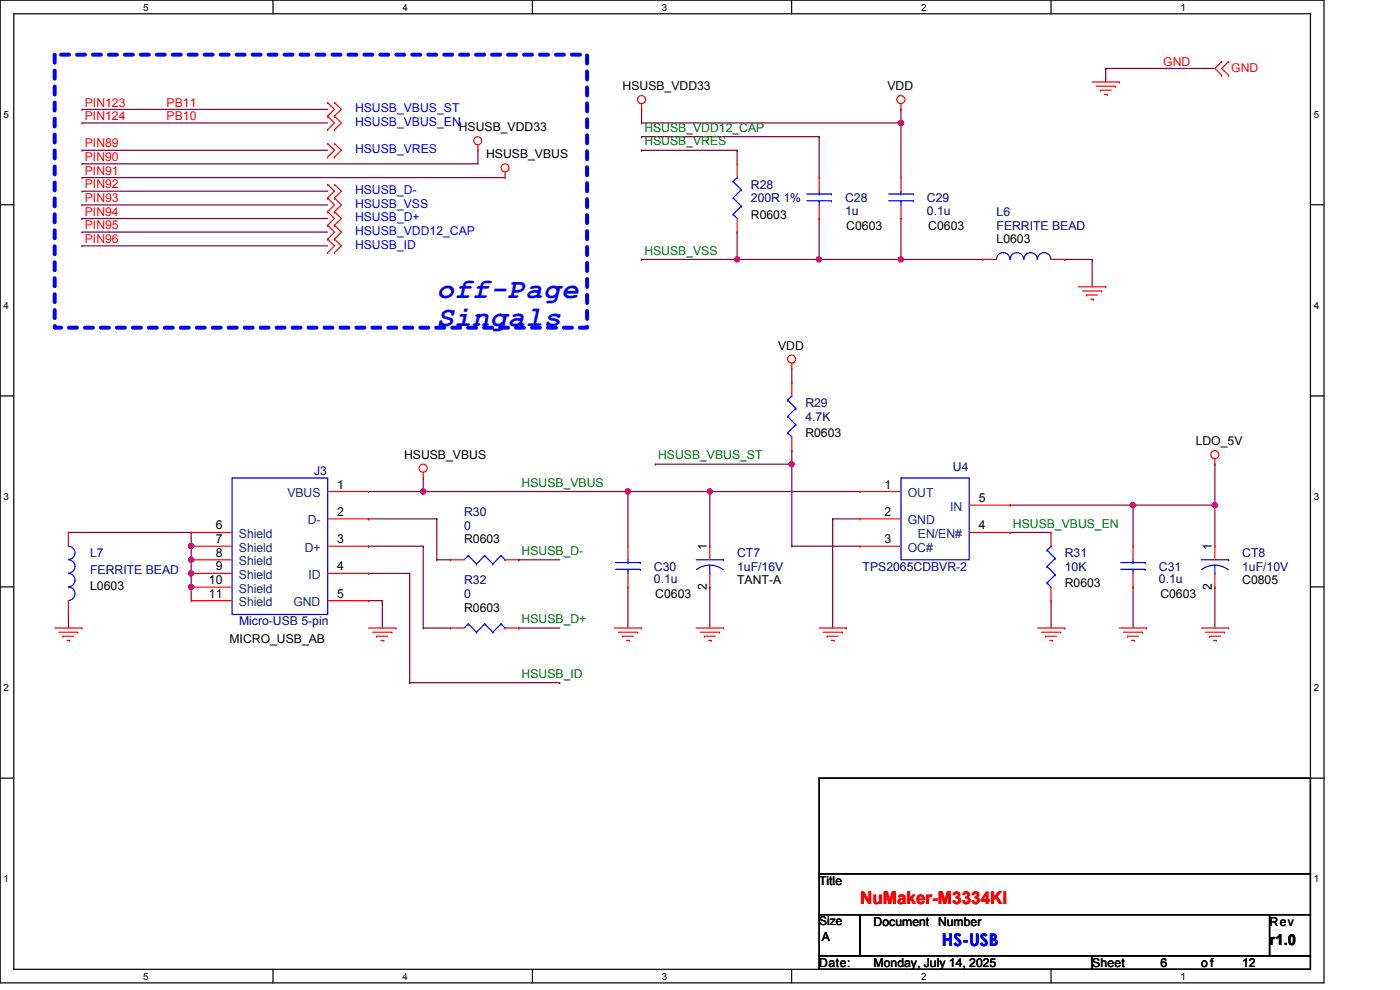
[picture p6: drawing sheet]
<svg xmlns="http://www.w3.org/2000/svg" width="297mm" height="210mm" viewBox="0 0 297 210" stroke-linecap="round" stroke-linejoin="round" font-family="sans-serif">
<path d="M0 0h280.9v208.5h-280.9zM2.9 2.9h275.1v202.7h-275.1z" fill="none" stroke="#000" stroke-width=".25"/>
<g fill="#fff">
<path d="M30.4 .3h1.1v2.4h-1.1z"/>
<path d="M30.4 205.9h1.1v2.3h-1.1z"/>
</g>
<path d="M57.9 0v2.9M57.9 205.6v2.9" fill="none" stroke="#000" stroke-width=".25"/>
<g fill="#fff">
<path d="M85.4 .3h1.1v2.4h-1.1z"/>
<path d="M85.4 205.9h1.1v2.3h-1.1z"/>
</g>
<path d="M112.9 0v2.9M112.9 205.6v2.9" fill="none" stroke="#000" stroke-width=".25"/>
<g fill="#fff">
<path d="M140.4 .3h1.2v2.4h-1.2z"/>
<path d="M140.4 205.9h1.2v2.3h-1.2z"/>
</g>
<path d="M167.9 0v2.9M167.9 205.6v2.9" fill="none" stroke="#000" stroke-width=".25"/>
<g fill="#fff">
<path d="M195.4 .3h1.2v2.4h-1.2z"/>
<path d="M195.4 205.9h1.2v2.3h-1.2z"/>
</g>
<path d="M223 0v2.9M223 205.6v2.9" fill="none" stroke="#000" stroke-width=".25"/>
<g fill="#fff">
<path d="M250.4 .3h1.2v2.4h-1.2z"/>
<path d="M250.4 205.9h1.2v2.3h-1.2z"/>
<path d="M.8 23.2h1.1v2.3h-1.1z"/>
<path d="M278.7 23.2h1.2v2.3h-1.2z"/>
<path d="M.8 63.7h1.1v2.3h-1.1z"/>
<path d="M278.7 63.7h1.2v2.3h-1.2z"/>
</g>
<path d="M0 43.4h2.9M278 43.4h2.9" fill="none" stroke="#000" stroke-width=".25"/>
<g fill="#fff">
<path d="M.8 104.2h1.1v2.4h-1.1z"/>
<path d="M278.7 104.2h1.2v2.4h-1.2z"/>
</g>
<path d="M0 84h2.9M278 84h2.9" fill="none" stroke="#000" stroke-width=".25"/>
<g fill="#fff">
<path d="M.8 144.7h1.1v2.4h-1.1z"/>
<path d="M278.7 144.7h1.2v2.4h-1.2z"/>
</g>
<path d="M0 124.5h2.9M278 124.5h2.9" fill="none" stroke="#000" stroke-width=".25"/>
<g fill="#fff">
<path d="M.8 185.3h1.1v2.3h-1.1z"/>
<path d="M278.7 185.3h1.2v2.3h-1.2z"/>
</g>
<path d="M0 165.1h2.9M278 165.1h2.9" fill="none" stroke="#000" stroke-width=".25"/>
<path d="M11.6 11.6h112.9v57.9h-112.9z" fill="none" stroke="#00f" stroke-width=".85" stroke-dasharray="1.7 1.7"/>
<path d="M136.1 26.1h.1M136.1 26.1h55M168 78.2v2.9M168 81.1h.1" fill="none" stroke="#800040" stroke-width=".25"/>
<circle cx="191.1" cy="26.1" r=".56" fill="#f0f"/>
<circle cx="191.1" cy="26.1" r=".56" fill="none" stroke="#f0f" stroke-width=".25"/>
<path d="M136.1 23.2h.1M136.1 23.2v2.9M191.1 23.2h.1M191.1 23.2v2.9M89.8 104.3h.1M89.8 101.4v2.9M89.8 104.3h43.4M133.2 104.3h.1" fill="none" stroke="#800040" stroke-width=".25"/>
<circle cx="89.8" cy="104.2" r=".57" fill="#f0f"/>
<circle cx="89.8" cy="104.2" r=".57" fill="none" stroke="#f0f" stroke-width=".25"/>
<path d="M40.6 121.6h.1M40.6 121.6v2.9" fill="none" stroke="#800040" stroke-width=".25"/>
<circle cx="40.5" cy="121.6" r=".56" fill="#f0f"/>
<circle cx="40.5" cy="121.6" r=".56" fill="none" stroke="#f0f" stroke-width=".25"/>
<path d="M14.5 112.9h.1M14.5 112.9h26.1M40.6 115.9h.1M40.6 115.9v2.8" fill="none" stroke="#800040" stroke-width=".25"/>
<circle cx="40.5" cy="118.7" r=".56" fill="#f0f"/>
<circle cx="40.5" cy="118.7" r=".56" fill="none" stroke="#f0f" stroke-width=".25"/>
<path d="M40.6 118.7h.1M40.6 118.7v2.9M40.6 124.5h.1M40.6 124.5v2.9" fill="none" stroke="#800040" stroke-width=".25"/>
<circle cx="40.5" cy="124.5" r=".56" fill="#f0f"/>
<circle cx="40.5" cy="124.5" r=".56" fill="none" stroke="#f0f" stroke-width=".25"/>
<path d="M40.6 112.9h.1M40.6 112.9v3" fill="none" stroke="#800040" stroke-width=".25"/>
<circle cx="40.5" cy="115.8" r=".56" fill="#f0f"/>
<circle cx="40.5" cy="115.8" r=".56" fill="none" stroke="#f0f" stroke-width=".25"/>
<g fill="none" stroke="#800040" stroke-width=".25">
<path d="M78.2 110.1h.1M78.2 115.9h.1M78.2 104.3h11.6M78.2 110.1h14.5M78.2 115.9h11.6M89.8 104.3h.1M89.8 115.9h.1M89.8 115.9v17.3M92.7 110.1h.1M92.7 118.7h.1M92.7 110.1v8.6M92.7 118.7h2.9"/>
<path d="M110.1 118.7h.1M110.1 118.7h8.6M133.2 104.3h.1M133.2 104.3h49.3M133.2 104.3v11.6M150.6 104.3h.1M150.6 104.3v11.6M14.5 130.3h.1M14.5 130.3v2.9M78.2 127.4h.1M78.2 127.4h2.9M81.1 127.4h.1"/>
<path d="M81.1 127.4v5.8M89.8 133.2h.1M89.8 133.2h5.8M110.1 133.2h.1M110.1 133.2h8.6M133.2 124.5h.1M133.2 124.5v8.7M150.6 124.5h.1M150.6 124.5v8.7"/>
</g>
<circle cx="150.6" cy="104.2" r=".56" fill="#f0f"/>
<circle cx="150.6" cy="104.2" r=".56" fill="none" stroke="#f0f" stroke-width=".25"/>
<circle cx="133.2" cy="104.2" r=".57" fill="#f0f"/>
<circle cx="133.2" cy="104.2" r=".57" fill="none" stroke="#f0f" stroke-width=".25"/>
<g fill="none" stroke="#800040" stroke-width=".25">
<path d="M168 98.5h.1M168 98.5v17.4M168 115.9h.1M168 115.9h14.5M176.7 110.1h.1M176.7 110.1h5.8M176.7 110.1v23.1M214.3 112.9h.1M214.3 112.9h8.7M240.4 107.1h.1M240.4 107.1h17.3M223 127.4h.1"/>
<path d="M223 127.4v5.8"/>
</g>
<circle cx="240.3" cy="107.1" r=".56" fill="#f0f"/>
<circle cx="240.3" cy="107.1" r=".56" fill="none" stroke="#f0f" stroke-width=".25"/>
<path d="M257.7 98.5h.1M257.7 98.5v8.6" fill="none" stroke="#800040" stroke-width=".25"/>
<circle cx="257.7" cy="107.1" r=".56" fill="#f0f"/>
<circle cx="257.7" cy="107.1" r=".56" fill="none" stroke="#f0f" stroke-width=".25"/>
<path d="M139 98.5h.1M139 98.5h29M214.3 107.1h.1M214.3 107.1h26.1M240.4 107.1h.1M240.4 107.1v8.8M257.7 107.1h.1M257.7 107.1v8.8M240.4 124.5h.1M240.4 124.5v8.7M257.7 124.5h.1M257.7 124.5v8.7" fill="none" stroke="#800040" stroke-width=".25"/>
<circle cx="167.9" cy="98.5" r=".56" fill="#f0f"/>
<circle cx="167.9" cy="98.5" r=".56" fill="none" stroke="#f0f" stroke-width=".25"/>
<path d="M191.1 26.1h.1M191.1 26.1v11.6M191.1 46.4h.1M191.1 46.4v8.6M168 95.6h.1M168 95.6v2.9" fill="none" stroke="#800040" stroke-width=".25"/>
<circle cx="191.1" cy="55" r=".56" fill="#f0f"/>
<circle cx="191.1" cy="55" r=".56" fill="none" stroke="#f0f" stroke-width=".25"/>
<path d="M156.4 49.2h.1M156.4 49.2v5.8M173.8 55h.1M173.8 46.4h.1M173.8 55h17.3M173.8 46.4v8.6" fill="none" stroke="#800040" stroke-width=".25"/>
<circle cx="173.7" cy="55" r=".56" fill="#f0f"/>
<circle cx="173.7" cy="55" r=".56" fill="none" stroke="#f0f" stroke-width=".25"/>
<path d="M136.1 55h.1M136.1 55h37.7M156.4 55h.1" fill="none" stroke="#800040" stroke-width=".25"/>
<circle cx="156.4" cy="55" r=".56" fill="#f0f"/>
<circle cx="156.4" cy="55" r=".56" fill="none" stroke="#f0f" stroke-width=".25"/>
<g fill="none" stroke="#800040" stroke-width=".25">
<path d="M234.6 14.5h.1M234.6 14.5v2.9M234.6 14.5h23.1M17.4 26.1h.1M17.4 23.2h.1M17.4 37.7h.1M17.4 31.9h.1M17.4 34.8h.1M17.4 31.9h52.1M17.4 26.1h52.1M17.4 23.2h52.1M17.4 37.7h89.7"/>
<path d="M101.4 31.9h.1M101.4 31.9v2.9h-84M136.1 29h.1M136.1 31.9h.1M136.1 29h37.7M136.1 31.9h20.3M156.4 31.9h.1M156.4 31.9v2.9M173.8 29h.1M173.8 29v8.7M17.4 40.6h.1M17.4 49.2h.1"/>
<path d="M17.4 52.2h.1M17.4 43.5h.1M17.4 46.4h.1M17.4 40.6h52.1M17.4 49.2h52.1M17.4 52.2h52.1M17.4 43.5h52.1M17.4 46.4h52.1M191.1 55h.1M191.1 55h17.4M225.9 55h.1M225.9 55h5.8"/>
<path d="M231.7 55h.1M231.7 55v5.8M78.2 121.6h8.7M86.9 121.6h.1M86.9 121.6v23.2M86.9 144.8h.1M86.9 144.8h31.8M118.7 144.8h.1"/>
</g>
<g fill="none" stroke="#f00" stroke-width=".25">
<path d="M231.7 17.4h5.7M232.5 18.3h4.1M233.4 19.1h.1M233.4 19.1h2.3M236.6 18.3h.1M237.4 17.4h.1M259.2 13h.1M259.2 16h.1M259.2 13l-1.5 1.5 1.5 1.5M260.6 16h.1M260.6 13h.1M260.6 13l-1.4 1.5 1.4 1.5"/>
<path d="M69.5 27.5h.1M69.5 24.6h.1M69.5 21.8h.1M69.5 39.1h.1M69.5 33.3h.1M69.5 30.4h.1M69.5 24.6l1.5 1.5-1.5 1.4M69.5 21.8l1.5 1.4-1.5 1.4M69.5 39.1l1.5 1.5-1.5 1.4M69.5 30.4l1.5 1.5-1.5 1.4M71 27.5h.1M71 24.6h.1"/>
<path d="M71 21.8h.1M71 39.1h.1M71 33.3h.1M71 30.4h.1M71 24.6l1.4 1.5-1.4 1.4M71 21.8l1.4 1.4-1.4 1.4M71 39.1l1.4 1.5-1.4 1.4M71 30.4l1.4 1.5-1.4 1.4M101.4 31.9h.1M101.4 30.7v1.2M107.1 37.7h.1M107.1 36.5v1.2"/>
<path d="M136.1 23.2h.1M136.1 22v1.2M156.4 34.8h.1M156.4 34.8v2.9M173.8 37.7h.1M173.8 37.7v2.9M191.1 23.2h.1M191.1 37.7h.1M191.1 22v1.2M191.1 37.7v2.9M234.3 20h.6M234.9 20h.1"/>
<path d="M69.5 42h.1M69.5 44.9h.1M69.5 47.8h.1M69.5 50.7h.1M69.5 53.6h.1M69.5 42l1.5 1.5-1.5 1.4M69.5 44.9l1.5 1.5-1.5 1.4M69.5 47.8l1.5 1.4-1.5 1.5M69.5 50.7l1.5 1.5-1.5 1.4M71 42h.1M71 44.9h.1M71 47.8h.1"/>
<path d="M71 50.7h.1M71 53.6h.1M71 42l1.4 1.5-1.4 1.4M71 44.9l1.4 1.5-1.4 1.4M71 47.8l1.4 1.4-1.4 1.5M71 50.7l1.4 1.5-1.4 1.4M156.4 49.2h.1M156.4 46.4v2.8M173.8 46.4h.1M173.8 43.5v2.9M191.1 46.4h.1M191.1 43.5v2.9"/>
<path d="M208.5 55h.1M208.5 55h2.9M223 55h2.9M225.9 55h.1M168 78.2h.1M168 77v1.2M228.8 60.8h5.8M229.7 61.7h4M230.5 62.6h.1M230.5 62.6h2.3M231.4 63.5h.5M231.9 63.5h.1"/>
<path d="M233.7 61.7h.1M234.6 60.8h.1M168 95.6h.1M168 81.1h.1M168 81.1v2.9M168 92.7v2.9M257.7 98.5h.1M257.7 97.3v1.2M14.5 112.9h.1M14.5 112.9v3M40.6 112.9h.1M40.6 115.9h.1"/>
<path d="M40.6 118.7h.1M40.6 115.9h8.6M40.6 112.9h8.6M40.6 118.7h8.6M69.5 104.3h8.7M69.5 110.1h8.7M69.5 115.9h8.7M78.2 104.3h.1M78.2 110.1h.1M78.2 115.9h.1M89.8 101.4h.1M89.8 100.2v1.2"/>
<path d="M95.6 118.7h.1M95.6 118.7h2.9M107.1 118.7h3M110.1 118.7h.1M133.2 115.9h.1M133.2 115.9v2.8M150.6 115.9h.1M150.6 115.9v2.8M182.5 104.3h.1M182.5 110.1h.1M182.5 115.9h.1M182.5 104.3h8.6"/>
<path d="M182.5 110.1h8.6M182.5 115.9h8.6M205.6 112.9h8.7M205.6 107.1h8.7M214.3 107.1h.1M214.3 112.9h.1M223 112.9h.1M223 112.9v3M240.4 115.9h.1M240.4 115.9v2.8M257.7 115.9h.1M257.7 115.9v2.8"/>
<path d="M11.6 133.2h5.8M12.5 134.1h4M13.3 135h.1M13.3 135h2.4M14.2 135.8h.6M14.5 130.3h.1M14.5 127.4v2.9M14.8 135.8h.1M16.5 134.1h.1M17.4 133.2h.1M40.6 121.6h.1M40.6 124.5h.1"/>
<path d="M40.6 127.4h.1M40.6 127.4h8.6M40.6 121.6h8.6M40.6 124.5h8.6M69.5 127.4h8.7M69.5 121.6h8.7M78.2 127.4h.1M78.2 121.6h.1M78.2 133.2h5.8M79.1 134.1h4M79.9 135h.1M79.9 135h2.4"/>
<path d="M80.8 135.8h.6M81.4 135.8h.1M83.1 134.1h.1M84 133.2h.1M95.6 133.2h.1M95.6 133.2h2.9M107.1 133.2h3M110.1 133.2h.1M130.3 133.2h5.8M131.2 134.1h4.1M132.1 135h.1M132.1 135h2.3"/>
<path d="M132.9 135.8h.6M133.2 124.5h.1M133.2 121.6v2.9M133.5 135.8h.1M135.3 134.1h.1M136.1 133.2h.1M147.7 133.2h5.8M148.6 134.1h4M149.4 135h.1M149.4 135h2.4M150.3 135.8h.6M150.6 124.5h.1"/>
<path d="M150.6 121.6v2.9M150.9 135.8h.1M152.6 134.1h.1M153.5 133.2h.1M173.8 133.2h5.7M174.6 134.1h4.1M175.5 135h.1M175.5 135h2.3M176.4 135.8h.6M177 135.8h.1M178.7 134.1h.1M179.5 133.2h.1"/>
<path d="M220.1 133.2h5.8M221 134.1h4M221.8 135h.1M221.8 135h2.4M222.7 135.8h.6M223 127.4h.1M223 124.5v2.9M223.3 135.8h.1M225 134.1h.1M225.9 133.2h.1M237.4 133.2h5.8M238.3 134.1h4.1"/>
<path d="M239.2 135h.1M239.2 135h2.3M240.1 135.8h.6M240.4 124.5h.1M240.4 121.6v2.9M240.7 135.8h.1M242.4 134.1h.1M243.2 133.2h.1M254.8 133.2h5.8M255.7 134.1h4.1M256.6 135h.1M256.6 135h2.3"/>
<path d="M257.4 135.8h.6M257.7 124.5h.1M257.7 121.6v2.9M258 135.8h.1M259.8 134.1h.1M260.6 133.2h.1"/>
<circle cx="101.3" cy="29.8" r=".85"/>
<circle cx="107.1" cy="35.6" r=".85"/>
<circle cx="136.1" cy="21.1" r=".85"/>
<circle cx="191.1" cy="21.1" r=".86"/>
<circle cx="167.9" cy="76.2" r=".85"/>
<circle cx="89.8" cy="99.3" r=".86"/>
<circle cx="257.7" cy="96.4" r=".85"/>
</g>
<path d="M173.8 165.1h104.2v20.2h-104.2zM173.8 185.3h104.2v8.7h-104.2zM173.8 194h8.7v8.7h-8.7zM182.5 194h86.8v8.7h-86.8zM269.3 194h8.7v8.7h-8.7zM173.8 202.7h57.9v2.9h-57.9zM231.7 202.7h46.3v2.9h-46.3z" fill="none" stroke="#000" stroke-width=".25"/>
<g fill="none" stroke="#00f" stroke-width=".25">
<path d="M155.5 38.5h.1M155.5 38.5l1.8 1.8M156.4 37.7h.1M156.4 37.7l-.9 .8M155.5 45.5h.1M155.5 42h.1M155.5 45.5l.9 .9M155.5 42l1.8 1.7M157.3 43.7h.1M157.3 40.3h.1M157.3 43.7l-1.8 1.8M157.3 40.3l-1.8 1.7"/>
<path d="M171.2 42.6h5.2M171.2 41.1h5.2M173.8 41.1h.1M173.8 42.6h.1M173.8 40.6v.5M173.8 42.6v.9M176.4 42.6h.1M176.4 41.1h.1M188.5 42.6h5.3M188.5 41.1h5.3M191.1 41.1h.1M191.1 42.6h.1"/>
<path d="M191.1 40.6v.5M191.1 42.6v.9M193.8 42.6h.1M193.8 41.1h.1M211.4 55a1.42 1.42 0 0 1 1.4-1.4 1.42 1.42 0 0 1 1.4 1.4M214.3 55a1.44 1.44 0 0 1 1.4-1.4 1.44 1.44 0 0 1 1.5 1.4M217.2 55a1.42 1.42 0 0 1 1.4-1.4 1.42 1.42 0 0 1 1.4 1.4M220.1 55a1.42 1.42 0 0 1 1.4-1.4 1.42 1.42 0 0 1 1.4 1.4M167.1 91.8h.1M167.1 88.3h.1M167.1 84.9h.1M167.1 91.8l.9 .9"/>
<path d="M167.1 88.3l1.7 1.8M167.1 84.9l1.7 1.7M168 84h.1M168 84l-.9 .9M168.8 90.1h.1M168.8 86.6h.1M168.8 90.1l-1.7 1.7M168.8 86.6l-1.7 1.7M14.5 118.7a1.42 1.42 0 0 1 1.4 1.5 1.42 1.42 0 0 1-1.4 1.4M14.5 115.9a1.42 1.42 0 0 1 1.4 1.4 1.42 1.42 0 0 1-1.4 1.4M49.2 101.4h20.3v28.9h-20.3zM99.4 117.9h.1"/>
<path d="M99.4 117.9l-.9 .8M99.4 117.9l1.7 1.7M101.1 119.6h.1M102.8 117.9h.1M102.8 117.9l-1.7 1.7M102.8 117.9l1.8 1.7M104.6 119.6h.1M106.3 117.9h.1M106.3 117.9l-1.7 1.7M106.3 117.9l.8 .8M107.1 118.7h.1M130.6 119.3h5.2"/>
<path d="M133.2 119.3h.1M133.2 118.7v.6M135.8 119.3h.1M147.7 118.7h5.8M150.6 119.9l1.5 .2 1.3 .8M150.6 119.9l-1.5 .2-1.4 .7M150.6 119.9v1.7M153.5 118.7h.1M191.1 101.4h14.5v17.3h-14.5zM222.1 116.7h.1M222.1 116.7l1.8 1.7M223 115.9h.1"/>
<path d="M223 115.9l-.9 .8M223.9 118.4h.1M223.9 118.4l-1.8 1.8M237.7 119.3h5.3M240.4 119.3h.1M240.4 118.7v.6M243 119.3h.1M254.8 118.7h5.8M257.7 119.9l1.5 .2 1.4 .8M257.7 119.9l-1.5 .2-1.3 .7M257.7 119.9v1.7M260.6 118.7h.1"/>
<path d="M14.5 121.6a1.46 1.46 0 0 1 1.4 1.5 1.46 1.46 0 0 1-1.4 1.4 1.42 1.42 0 0 1 1.4 1.5 1.42 1.42 0 0 1-1.4 1.4M99.4 132.3h.1M99.4 132.3l-.9 .9M99.4 132.3l1.7 1.8M101.1 134.1h.1M102.8 132.3h.1M102.8 132.3l-1.7 1.8M102.8 132.3l1.8 1.8M104.6 134.1h.1M106.3 132.3h.1M106.3 132.3l-1.7 1.8M106.3 132.3l.8 .9"/>
<path d="M107.1 133.2h.1M130.6 120.8h5.2M133.2 120.8h.1M133.2 120.8v.8M135.8 120.8h.1M150.6 121.6h.1M222.1 123.7h.1M222.1 120.2h.1M222.1 123.7l.9 .8M222.1 120.2l1.8 1.7M223.9 121.9h.1M223.9 121.9l-1.8 1.8"/>
<path d="M237.7 120.8h5.3M240.4 120.8h.1M240.4 120.8v.8M243 120.8h.1M257.7 121.6h.1"/>
</g>
<circle cx="191.1" cy="26.1" r=".56" fill="#f0f"/>
<circle cx="191.1" cy="26.1" r=".56" fill="none" stroke="#f0f" stroke-width=".25"/>
<circle cx="89.8" cy="104.2" r=".57" fill="#f0f"/>
<circle cx="89.8" cy="104.2" r=".57" fill="none" stroke="#f0f" stroke-width=".25"/>
<circle cx="40.5" cy="121.6" r=".56" fill="#f0f"/>
<circle cx="40.5" cy="121.6" r=".56" fill="none" stroke="#f0f" stroke-width=".25"/>
<circle cx="40.5" cy="118.7" r=".56" fill="#f0f"/>
<circle cx="40.5" cy="118.7" r=".56" fill="none" stroke="#f0f" stroke-width=".25"/>
<circle cx="40.5" cy="124.5" r=".56" fill="#f0f"/>
<circle cx="40.5" cy="124.5" r=".56" fill="none" stroke="#f0f" stroke-width=".25"/>
<circle cx="40.5" cy="115.8" r=".56" fill="#f0f"/>
<circle cx="40.5" cy="115.8" r=".56" fill="none" stroke="#f0f" stroke-width=".25"/>
<circle cx="150.6" cy="104.2" r=".56" fill="#f0f"/>
<circle cx="150.6" cy="104.2" r=".56" fill="none" stroke="#f0f" stroke-width=".25"/>
<circle cx="133.2" cy="104.2" r=".57" fill="#f0f"/>
<circle cx="133.2" cy="104.2" r=".57" fill="none" stroke="#f0f" stroke-width=".25"/>
<circle cx="240.3" cy="107.1" r=".56" fill="#f0f"/>
<circle cx="240.3" cy="107.1" r=".56" fill="none" stroke="#f0f" stroke-width=".25"/>
<circle cx="257.7" cy="107.1" r=".56" fill="#f0f"/>
<circle cx="257.7" cy="107.1" r=".56" fill="none" stroke="#f0f" stroke-width=".25"/>
<circle cx="167.9" cy="98.5" r=".56" fill="#f0f"/>
<circle cx="167.9" cy="98.5" r=".56" fill="none" stroke="#f0f" stroke-width=".25"/>
<circle cx="191.1" cy="55" r=".56" fill="#f0f"/>
<circle cx="191.1" cy="55" r=".56" fill="none" stroke="#f0f" stroke-width=".25"/>
<circle cx="173.7" cy="55" r=".56" fill="#f0f"/>
<circle cx="173.7" cy="55" r=".56" fill="none" stroke="#f0f" stroke-width=".25"/>
<circle cx="156.4" cy="55" r=".56" fill="#f0f"/>
<circle cx="156.4" cy="55" r=".56" fill="none" stroke="#f0f" stroke-width=".25"/>
<g font-size="6.1" fill="#00f">
<text x="92.7" y="63.1">off-Page</text>
<text x="92.7" y="69.2">Singals</text>
</g>
<text font-size="3.7" fill="#f00" x="182.5" y="191.7">NuMaker-M3334KI</text>
<text font-size="3.7" fill="#00f" x="199.8" y="200.6">HS-USB</text>
<text font-size="3.2" x="269.3" y="200.4">r1.0</text>
<g font-size="2.6" fill="#f00">
<text x="246.8" y="13.9">GND</text>
<text x="261.2" y="15.4">GND</text>
<text x="18" y="22.6">PIN123</text>
<text x="35.3" y="22.6">PB11</text>
<text x="18" y="25.5">PIN124</text>
<text x="35.3" y="25.5">PB10</text>
<text x="18" y="31.3">PIN89</text>
<text x="18" y="34.2">PIN90</text>
<text x="18" y="37.1">PIN91</text>
<text x="18" y="40">PIN92</text>
<text x="18" y="42.9">PIN93</text>
<text x="18" y="45.8">PIN94</text>
<text x="18" y="48.6">PIN95</text>
<text x="18" y="51.6">PIN96</text>
</g>
<g font-size="2.6" fill="#00f">
<text x="75.3" y="23.8">HSUSB_VBUS_ST</text>
<text x="75.3" y="26.7">HSUSB_VBUS_EN</text>
<text x="75.3" y="32.5">HSUSB_VRES</text>
<text x="75.3" y="41.1">HSUSB_D-</text>
<text x="75.3" y="44.1">HSUSB_VSS</text>
<text x="75.3" y="46.9">HSUSB_D+</text>
<text x="75.3" y="49.8">HSUSB_VDD12_CAP</text>
<text x="75.3" y="52.7">HSUSB_ID</text>
</g>
<g font-size="2.6">
<text x="132.1" y="19.1">HSUSB_VDD33</text>
<text x="188.3" y="19.1">VDD</text>
<text x="97.3" y="27.9">HSUSB_VDD33</text>
<text x="103.1" y="33.6">HSUSB_VBUS</text>
<text x="159.3" y="46.4">R0603</text>
<text x="179.5" y="48.7">C0603</text>
<text x="196.9" y="48.7">C0603</text>
<text x="211.4" y="51.6">L0603</text>
<text x="165.1" y="74.2">VDD</text>
<text x="170.9" y="92.7">R0603</text>
<text x="253.7" y="94.4">LDO_5V</text>
<text x="85.7" y="97.3">HSUSB_VBUS</text>
<text x="71.5" y="103.6">1</text>
<text x="187.7" y="103.6">1</text>
<text x="207.6" y="106.5">5</text>
<text x="45.8" y="112.3">6</text>
<text x="71.5" y="109.4">2</text>
<text x="187.7" y="109.4">2</text>
<text x="207.6" y="112.3">4</text>
<text x="45.8" y="115.2">7</text>
<text x="45.8" y="118.1">8</text>
<text x="71.5" y="115.2">3</text>
<text x="98.5" y="115.3">R0603</text>
<text x="149.9" y="116.7" transform="rotate(-90 149.9 116.7)">1</text>
<text x="187.7" y="115.2">3</text>
<text x="257.1" y="116.7" transform="rotate(-90 257.1 116.7)">1</text>
<text x="19.1" y="125.1">L0603</text>
<text x="44.3" y="123.9">10</text>
<text x="45.8" y="121">9</text>
<text x="71.5" y="121">4</text>
<text x="149.9" y="125.1" transform="rotate(-90 149.9 125.1)">2</text>
<text x="156.4" y="124">TANT-A</text>
<text x="225.9" y="124.5">R0603</text>
<text x="257.1" y="125.1" transform="rotate(-90 257.1 125.1)">2</text>
<text x="263.5" y="124">C0805</text>
<text x="44.3" y="126.8">11</text>
<text x="71.5" y="126.8">5</text>
<text x="98.5" y="129.8">R0603</text>
<text x="139" y="126.9">C0603</text>
<text x="246.2" y="126.9">C0603</text>
<text x="48.7" y="136.4">MICRO_USB_AB</text>
<text x="173.8" y="187.7">Title</text>
<text x="185.3" y="196.3">Document</text>
<text x="199" y="196.3">Number</text>
<text x="269.3" y="196.3">Rev</text>
<text x="174.3" y="199.6">A</text>
<text x="173.8" y="205.1">Date:</text>
<text x="185.3" y="205.1">Monday, July 14, 2025</text>
<text x="231.7" y="205.1">Sheet</text>
<text x="246.2" y="205.1">6</text>
<text x="254.8" y="205.1">of</text>
<text x="263.5" y="205.1">12</text>
</g>
<g font-size="2.6" fill="#008000">
<text x="136.7" y="28">HSUSB_VDD12_CAP</text>
<text x="136.7" y="30.9">HSUSB_VRES</text>
<text x="136.7" y="54">HSUSB_VSS</text>
<text x="139.6" y="97.5">HSUSB_VBUS_ST</text>
<text x="110.7" y="103.3">HSUSB_VBUS</text>
<text x="214.9" y="111.9">HSUSB_VBUS_EN</text>
<text x="110.7" y="117.7">HSUSB_D-</text>
<text x="110.7" y="132.2">HSUSB_D+</text>
<text x="110.7" y="143.8">HSUSB_ID</text>
</g>
<g font-size="2.6" fill="#000080">
<text x="159.3" y="40">R28</text>
<text x="159.3" y="42.9">200R 1%</text>
<text x="179.3" y="42.9">C28</text>
<text x="179.3" y="45.5">1u</text>
<text x="196.6" y="42.9">C29</text>
<text x="196.6" y="45.5">0.1u</text>
<text x="211.4" y="45.8">L6</text>
<text x="211.4" y="48.7">FERRITE BEAD</text>
<text x="170.9" y="86.3">R29</text>
<text x="170.9" y="89.2">4.7K</text>
<text x="66.6" y="100.8">J3</text>
<text x="202.1" y="99.9">U4</text>
<text x="98.5" y="109.5">R30</text>
<text x="98.5" y="112.4">0</text>
<text x="19.1" y="118.2">L7</text>
<text x="156.4" y="118.2">CT7</text>
<text x="225.9" y="118.2">R31</text>
<text x="263.5" y="118.2">CT8</text>
<text x="19.1" y="121.7">FERRITE BEAD</text>
<text x="98.5" y="124">R32</text>
<text x="138.7" y="121.1">C30</text>
<text x="138.7" y="123.7">0.1u</text>
<text x="156.4" y="121.1">1uF/16V</text>
<text x="183" y="121.1">TPS2065CDBVR-2</text>
<text x="225.9" y="121.1">10K</text>
<text x="245.9" y="121.1">C31</text>
<text x="245.9" y="123.7">0.1u</text>
<text x="263.5" y="121.1">1uF/10V</text>
<text x="98.5" y="126.9">0</text>
<text x="50.7" y="132.7">Micro-USB 5-pin</text>
</g>
<g font-size="2.6" fill="#004080">
<text x="61" y="105.5">VBUS</text>
<text x="192.6" y="105.5">OUT</text>
<text x="65.3" y="111.3">D-</text>
<text x="192.6" y="111.3">GND</text>
<text x="201.5" y="108.3">IN</text>
<text x="50.7" y="114.1">Shield</text>
<text x="50.7" y="117.1">Shield</text>
<text x="50.7" y="119.9">Shield</text>
<text x="64.6" y="117.1">D+</text>
<text x="192.6" y="117.1">OC#</text>
<text x="194.7" y="114.1">EN/EN#</text>
<text x="50.7" y="122.8">Shield</text>
<text x="50.7" y="125.7">Shield</text>
<text x="65.4" y="122.8">ID</text>
<text x="50.7" y="128.6">Shield</text>
<text x="62.2" y="128.6">GND</text>
</g>
<text font-size="2.5" x="173.8" y="196.3">Size</text>
<g font-size="2.1">
<text x="30.4" y="2.2">5</text>
<text x="85.4" y="2.2">4</text>
<text x="140.4" y="2.2">3</text>
<text x="195.4" y="2.2">2</text>
<text x="250.4" y="2.2">1</text>
<text x=".8" y="25.1">5</text>
<text x="278.7" y="25.1">5</text>
<text x=".8" y="65.6">4</text>
<text x="278.7" y="65.6">4</text>
<text x=".8" y="106.1">3</text>
<text x="278.7" y="106.1">3</text>
<text x=".8" y="146.6">2</text>
<text x="278.7" y="146.6">2</text>
<text x=".8" y="187.2">1</text>
<text x="278.7" y="187.2">1</text>
<text x="30.4" y="207.8">5</text>
<text x="85.4" y="207.8">4</text>
<text x="140.4" y="207.8">3</text>
<text x="195.4" y="207.8">2</text>
<text x="250.4" y="207.8">1</text>
</g>
</svg>
